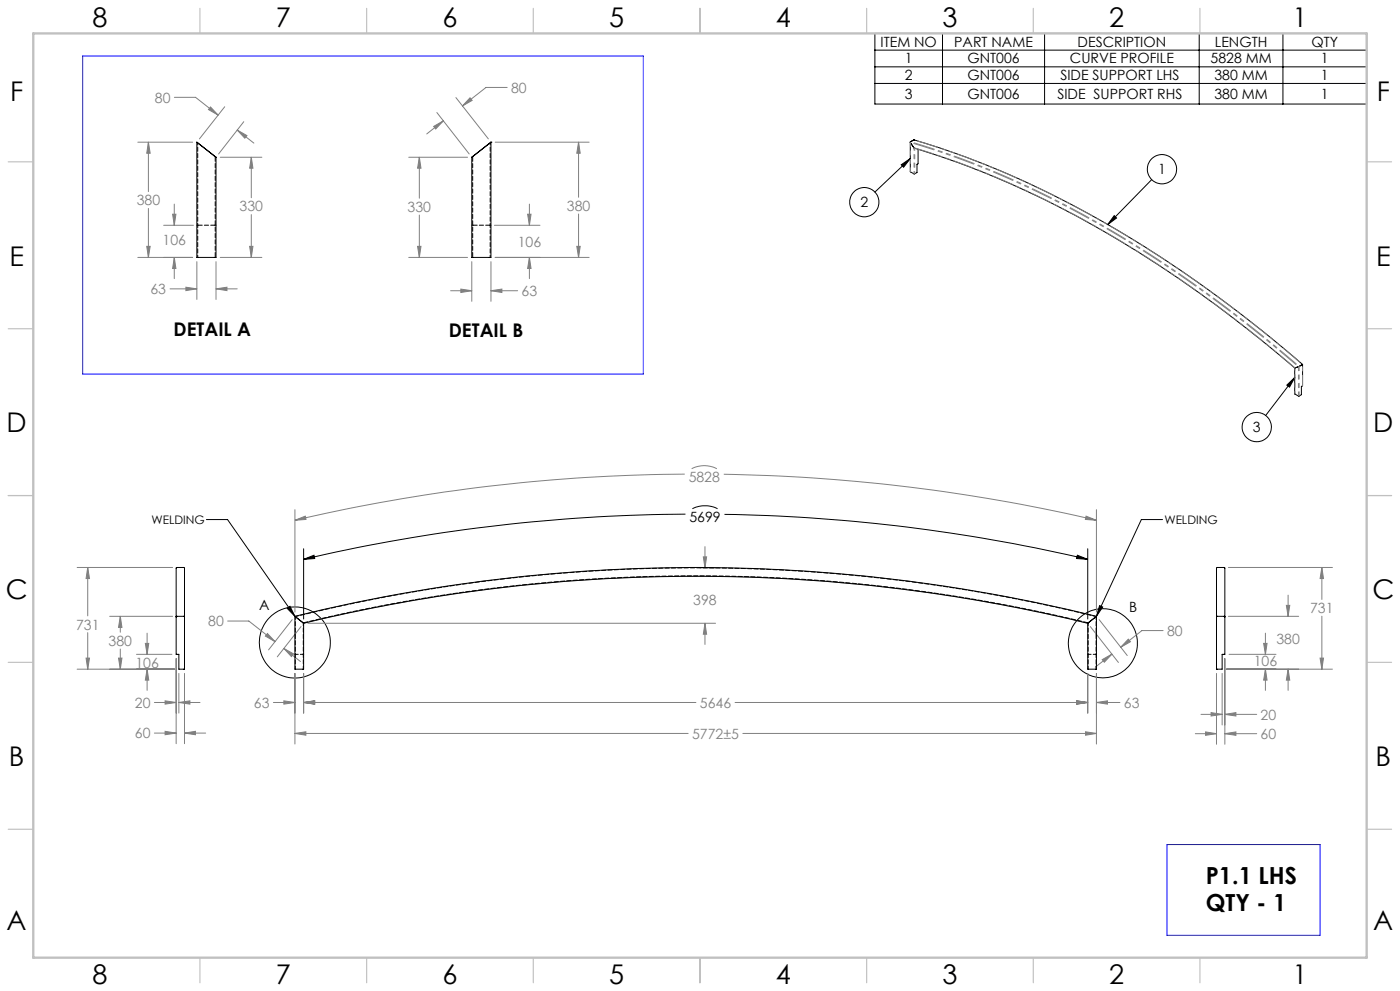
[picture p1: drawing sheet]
<svg xmlns="http://www.w3.org/2000/svg" width="420mm" height="297mm" viewBox="0 0 420 297" stroke-linecap="round" stroke-linejoin="round" font-family="sans-serif">
<g fill="none" stroke="#000" stroke-width=".3">
<path d="M262.5 10h147.5v21.2h-147.5zM262.5 15h147.5M282.8 10v21.2M313.4 10v21.2M359.8 10v21.2M384.9 10v21.2M262.5 20h147.5M262.5 25h147.5M270.4 49.4l2.7-1.9-2 2.6zM273.1 47.5l-10.6 10.1M345.5 53.8l-13.2 13.5M334.3 64.6l.7 .7-2.7 2z"/>
<path d="M386 115.4l2.4-2.3-1.5 2.9zM388.4 113.1l-8.7 11.4M61.9 155.7h6.4l20.2 29M205.6 154.1a518.3 518.3 0 0 0-114.5 13.5M207.7 152.5a8.5 8.5 0 0 1 7.6 0M217.3 154.2a512.1 512.1 0 0 1 109 13.4M348.8 155.7h-6.4l-13.5 29M91.1 164.5v21M91.1 167.6l3.1-1.2 .2 1zM323.2 166.4l3.1 1.2-3.3-.2zM326.3 164.5v21M86.1 182.3l.9-.6 1.5 3z"/>
<path d="M329.9 181.5l.9 .4-1.9 2.8z"/>
<circle cx="348.6" cy="50.7" r="4.4"/>
<circle cx="259.3" cy="60.6" r="4.4"/>
<circle cx="377" cy="128" r="4.4"/>
<circle cx="88.4" cy="192.6" r="10.7"/>
<circle cx="330.9" cy="192.8" r="10.4"/>
</g>
<g fill="none" stroke="#808080" stroke-width=".3">
<path d="M52.3 29.2h6.4l6.7 5.3M63.1 32.1l2.3 2.4-2.9-1.7zM67.4 32l-7.6 9.6M71.2 39l2.9 1.6-.7 .8zM71.2 39l5 3.9M73.1 36.5l-7.5 9.6M130.1 37.9l2.9-1.7-2.3 2.5zM131.1 33.7l9.7 12.4M133 36.2l-5 3.9M136.8 29.2l9.7 12.4M141 29.3l.6 .8-2.9 1.6zM152.2 26.2h-6.4l-7.1 5.5"/>
<path d="M41.3 42.6h16.5M44.5 42.6l.5 3.3h-1zM44.5 42.6v14.8M66.1 47.1h12.5M75.4 47.1l.5 3.3h-1zM75.4 47.1v12.2M122.6 47.1h17.7M125.8 47.1l.5 3.3h-1zM125.8 47.1v12.3M148.6 42.6h28.1M173.6 42.6l.5 3.3h-1.1zM173.6 42.6v16.5"/>
<path d="M41.3 77.1h16.5M44 73.8h1l-.5 3.3zM44.5 62.5v14.6M49.1 67.5h8.9M51.8 64.2h1l-.5 3.3zM52.3 77.1l.5 3.4h-1zM52.3 61.2v6.3M52.3 77.1v6.4M59.1 78.4v11.3M64.8 78.4v11.3M66.1 77.1h12.5M74.9 73.8h1l-.5 3.3z"/>
<path d="M75.4 64.3v12.8M122.6 77.1h17.7M125.3 73.8h1l-.5 3.3zM125.8 64.4v12.7M141.5 78.4v11.9M147.3 78.4v11.9M148.3 67.5h13.7M148.6 77.1h28.1M158.3 64.2h1l-.5 3.3zM158.8 77.1l.5 3.4h-1zM158.8 61.2v6.3M158.8 77.1v6.4"/>
<path d="M173 73.8h1.1l-.5 3.3zM173.6 64.1v13M51 86.6h8.1M55.8 86.1l3.3 .5-3.3 .5zM64.8 86.6l3.3-.5v1zM64.8 86.6h6.4M135.2 87.1h6.3M138.3 86.6l3.2 .5-3.2 .6zM147.3 87.1l3.3-.5v1.1zM147.3 87.1h8M88.5 155.9l3.1-1.2 .2 1zM88.5 152.7v30.7"/>
<path d="M205.4 142.1a526 526 0 0 0-116.9 13.8M207.5 140.5a8.2 8.2 0 0 1 7.6 0M217.1 142.1a529.5 529.5 0 0 1 111.8 13.8M325.8 154.7l3.1 1.2-3.3-.2zM328.9 152.7v30.7M23.1 170.1h28.7M26.3 170.1l.5 3.3h-1zM26.3 170.1v14.5M210 170.2h4.7M211 166.9h1l-.5 3.3zM211.5 163.8v6.4M368.5 170.1h31.2"/>
<path d="M386.4 178.4v6.3M396.6 170.1l.5 3.3h-1.1zM396.6 170.1v9.6M25.8 197.2h1l-.5 3.4zM26.3 189.6v11M32.9 184.7h18.9M35.6 197.2h1l-.5 3.4zM36.1 184.7l.5 3.3h-1zM36.1 184.7v4.8M36.1 194.5v6.1M41 196.1h10.6M43.6 192.8h1l-.5 3.3z"/>
<path d="M44.1 189.8v6.3M52.8 197.4v25.5M68.3 186.1h6.3l7.9 6.2M80.2 189.9l2.3 2.4-2.9-1.7zM85.2 194.3l2.9 1.7-.7 .8zM85.2 194.3l4.9 4M87.7 185.7l-7.1 9.1M90.3 187.8l-7.1 9M92.4 186.8h122.3M211.5 186.8l.5 3.3h-1zM211.5 186.8v6.3M327.1 187.8l8.4 10.7"/>
<path d="M329.7 185.7l8.5 10.8M330.7 197.7l2.9-1.7-2.3 2.5zM333.6 196l-5 4M338.5 191.6l.6 .7-2.9 1.7zM348.9 189h-6.3l-6.4 5M367.5 197.4v25.7M368.5 184.7h21.1M368.7 196.1h14.1M379.1 192.8h1l-.5 3.3zM379.6 189.8v6.3M385.9 181.4h1l-.5 3.3zM396 197.2h1.1l-.5 3.4z"/>
<path d="M396.6 184.7v15.9M23.1 200.6h29.3M44.1 200.6l.5 3.2h-1zM44.1 200.6v6.3M46.3 210.5h6.5M46.3 219.7h6.5M49.5 210l3.3 .5-3.3 .5zM49.5 219.2l3.3 .5-3.3 .5zM53.7 210.5l3.3-.5v1zM53.7 210.5h6.3M53.7 201.8v11.9M55.4 219.7l3.2-.5v1z"/>
<path d="M55.4 201.8v21.1M55.4 219.7h6.3M82 210.5h6.5M85.2 210l3.3 .5-3.3 .5zM88.5 219.8l3.3-.5v1zM88.5 201.8v21.2M88.5 219.8h117.9M91.1 210.5l3.3-.5v1zM91.1 201.8v11.9M91.1 210.5h117.7M220.5 210.5h105.8M222.8 219.8h106.1"/>
<path d="M323 210l3.3 .5-3.3 .5zM325.6 219.3l3.3 .5-3.3 .5zM326.3 201.8v11.9M328.9 210.5l3.3-.5v1zM328.9 201.8v21.2M328.9 210.5h7.1M358.6 219.9h6.3M360.3 214.1h6.3M361.7 219.4l3.2 .5-3.2 .5zM363.3 213.6l3.3 .5-3.3 .5zM364.9 201.8v21.3M366.6 201.8v15.5"/>
<path d="M367.5 214.1l3.3-.5v1zM367.5 219.9l3.3-.5v1zM367.5 214.1h9.5M367.5 219.9h9.5M367.9 200.6h31.8M379.6 200.6l.5 3.2h-1zM379.6 200.6v6.3M386.4 200.6l.5 3.2h-1zM386.4 200.6v6.3"/>
</g>
<path d="M91.1 186.8a498.3 498.3 0 0 1 235.2 0" fill="none" stroke="#c0c0c0" stroke-width=".3"/>
<g fill="none" stroke="#c0c0c0" stroke-width=".35">
<path d="M60 2.5v7.5M110 2.5v7.5M160 2.5v7.5M210 2.5v7.5M260 2.5v7.5M310 2.5v7.5M360 2.5v7.5M2.5 48.5h7.5M410 48.5h7.5M2.5 98.5h7.5M410 98.5h7.5M2.5 148.5h7.5"/>
<path d="M410 148.5h7.5M2.5 198.5h7.5M410 198.5h7.5M2.5 248.5h7.5M410 248.5h7.5M60 287v7.5M110 287v7.5M160 287v7.5M210 287v7.5M260 287v7.5M310 287v7.5M360 287v7.5"/>
</g>
<path d="M10 10h400v277h-400z" fill="none" stroke="#c0c0c0" stroke-width=".7"/>
<path d="M24.8 16.8h168.2v95.3h-168.2zM350.1 253.1h45.9v27.2h-45.9z" fill="none" stroke="#00f" stroke-width=".3"/>
<g fill="#000">
<path d="M334.3 64.6l.7 .7-2.7 2zM270.4 49.4l2.7-1.9-2 2.6zM386 115.4l2.4-2.3-1.5 2.9z"/>
<path d="M323.2 166.4l3.1 1.2-3.3-.2zM91.1 167.6l3.1-1.2 .2 1z"/>
<path d="M86.1 182.3l.9-.6 1.5 3zM329.9 181.5l.9 .4-1.9 2.8z"/>
</g>
<g fill="#808080">
<path d="M211.5 186.8l.5 3.3h-1zM211 166.9h1l-.5 3.3z"/>
<path d="M325.8 154.7l3.1 1.2-3.3-.2zM88.5 155.9l3.1-1.2 .2 1zM330.7 197.7l2.9-1.7-2.3 2.5zM338.5 191.6l.6 .7-2.9 1.7zM88.5 219.8l3.3-.5v1zM325.6 219.3l3.3 .5-3.3 .5zM91.1 210.5l3.3-.5v1zM323 210l3.3 .5-3.3 .5zM85.2 210l3.3 .5-3.3 .5zM91.1 210.5l3.3-.5v1zM328.9 210.5l3.3-.5v1zM323 210l3.3 .5-3.3 .5zM80.2 189.9l2.3 2.4-2.9-1.7zM85.2 194.3l2.9 1.7-.7 .8zM36.1 184.7l.5 3.3h-1zM35.6 197.2h1l-.5 3.4zM49.5 210l3.3 .5-3.3 .5zM53.7 210.5l3.3-.5v1zM49.5 219.2l3.3 .5-3.3 .5zM55.4 219.7l3.2-.5v1zM26.3 170.1l.5 3.3h-1zM25.8 197.2h1l-.5 3.4zM43.6 192.8h1l-.5 3.3zM44.1 200.6l.5 3.2h-1zM385.9 181.4h1l-.5 3.3zM386.4 200.6l.5 3.2h-1zM379.1 192.8h1l-.5 3.3zM379.6 200.6l.5 3.2h-1zM367.5 214.1l3.3-.5v1zM363.3 213.6l3.3 .5-3.3 .5zM361.7 219.4l3.2 .5-3.2 .5zM367.5 219.9l3.3-.5v1zM396.6 170.1l.5 3.3h-1.1zM396 197.2h1.1l-.5 3.4zM44.5 42.6l.5 3.3h-1zM44 73.8h1l-.5 3.3zM75.4 47.1l.5 3.3h-1zM74.9 73.8h1l-.5 3.3zM63.1 32.1l2.3 2.4-2.9-1.7zM71.2 39l2.9 1.6-.7 .8zM51.8 64.2h1l-.5 3.3zM52.3 77.1l.5 3.4h-1zM55.8 86.1l3.3 .5-3.3 .5zM64.8 86.6l3.3-.5v1zM125.3 73.8h1l-.5 3.3zM125.8 47.1l.5 3.3h-1zM173 73.8h1.1l-.5 3.3zM173.6 42.6l.5 3.3h-1.1zM130.1 37.9l2.9-1.7-2.3 2.5zM141 29.3l.6 .8-2.9 1.6zM158.3 64.2h1l-.5 3.3zM158.8 77.1l.5 3.4h-1zM147.3 87.1l3.3-.5v1.1zM138.3 86.6l3.2 .5-3.2 .6z"/>
</g>
<g fill="none" stroke="#000" stroke-width=".3">
<path d="M59.1 42.6l.4 .4M59.1 42.6v34.5h5.7v-30M59.5 43l4.8 3.7M64.3 46.7l.5 .4M142 46.7l-.5 .4M146.8 43l-4.8 3.7M147.3 42.6h.1M147.3 42.6v34.5h-5.8v-30M147.3 42.6l-.5 .4M273.1 42.6v8.9l1.1 .6 .9-.4v-2.5l.3-.2v-4.2M273.1 42.5l1.1-.6 3.1 1a296.2 296.2 0 0 1 82.9 42.3l16 12 14.6 12M273.1 42.8l1.1 1.6 3.6 1.1a295.5 295.5 0 0 1 81.5 42l14.8 11 14.3 11.8"/>
<path d="M273.1 42.5v.3M388.4 110.3h.1M389.5 109.9l-1.1 .4M389.7 109.8l-.2 .1M390.7 109.3l-1 .5M390.8 109.2v6.4l-.4 .2v2.5l-.7 .4-1.3-.7v-7.7M390.8 109.2l-.1 .1M52.8 184.9v-14.7l.2-.1h2.2l.2 .1v14.7M52.8 184.9v11.2h.9v4.5h1.7v-15.7M53.1 184.7l-.3 .2M53.1 184.7h2M55.1 184.7l.3 .2"/>
<path d="M88.5 184.7a500.9 500.9 0 0 1 240.4 0M88.5 184.7l.2 .2M88.5 184.7v15.9h2.6v-13.8l-.2-.2M88.7 184.9l2.2 1.7M90.9 186.6l.2 .2a498.4 498.4 0 0 1 235.2 0l.2-.2M328.7 184.9l-2.2 1.7M328.9 184.7v15.9h-2.6v-13.8l.2-.2M328.9 184.7l-.2 .2M364.9 184.9v-14.6l.2-.2 2.4 .1v14.7M364.9 184.9v15.7h1.7v-4.5h.9v-11.2M365.2 184.7l-.3 .2M365.2 184.7h2"/>
<path d="M367.2 184.7l.3 .2"/>
</g>
<path d="M88.6 184.8v15.7M91 186.7v13.8M326.4 200.5v-13.8M328.8 200.5v-15.7" fill="none" stroke="#000" stroke-width=".3" stroke-dasharray="1.3 .6" stroke-dashoffset=".4"/>
<g fill="none" stroke="#000" stroke-width=".3" stroke-dasharray="1.3 .6">
<path d="M147.3 42.6h.1M59.1 67.5h.2M59.6 67.5h-.3M64.6 67.5h.2M64.6 67.5h-.3M141.6 67.5h.2M142 67.5h-.2M147.1 67.5h.2M147.1 67.5h-.3M88.5 196.1h.1M88.7 196.1h-.1M91 196.1h.1"/>
<path d="M91 196.1h-.1M326.3 196.1h.1M326.5 196.1h-.1M328.8 196.1h.2M328.8 196.1h-.1"/>
</g>
<path d="M90.9 196.1h-2.2M328.7 196.1h-2.2" fill="none" stroke="#000" stroke-width=".3" stroke-dasharray="1.3 .6" stroke-dashoffset=".5"/>
<path d="M328.8 184.8a501.2 501.2 0 0 0-240.2 0" fill="none" stroke="#000" stroke-width=".3" stroke-dasharray="1.3 .6" stroke-dashoffset=".3"/>
<path d="M326.4 186.7a498.8 498.8 0 0 0-235.4 0" fill="none" stroke="#000" stroke-width=".3" stroke-dasharray="1.3 .6" stroke-dashoffset="-.1"/>
<path d="M273.1 42.7v8.8M389.5 118.7v-8.8M389.7 118.7v-8.9" fill="none" stroke="#808080" stroke-width=".3" stroke-dasharray="6.3 1.3 1.3 1.3 1.3 1.3" stroke-dashoffset="5.1"/>
<path d="M275.4 44.7v4.3M389.7 109.8h.1" fill="none" stroke="#808080" stroke-width=".3" stroke-dasharray="6.3 1.3 1.3 1.3 1.3 1.3"/>
<path d="M390.8 115.6v-6.4" fill="none" stroke="#808080" stroke-width=".3" stroke-dasharray="6.3 1.3 1.3 1.3 1.3 1.3" stroke-dashoffset="3.2"/>
<path d="M274.2 44.3v7.8M388.5 118.1v-7.8" fill="none" stroke="#808080" stroke-width=".3" stroke-dasharray="6.3 1.3 1.3 1.3 1.3 1.3" stroke-dashoffset="5.6"/>
<path d="M389.7 109.8l-9-7.6-9.1-7.2-9.1-6.8-9.3-6.5a287.5 287.5 0 0 0-80.1-39.2M390.8 109.2l-9.1-7.5-9.1-7.3-9.1-6.8-9.2-6.5a287.5 287.5 0 0 0-80.1-39.2" fill="none" stroke="#808080" stroke-width=".3" stroke-dasharray="6.3 1.3 1.3 1.3 1.3 1.3" stroke-dashoffset="-1.1"/>
<path d="M389.5 109.9l-9-7.6-9.1-7.2-9.1-6.8-10.5-7.4a285.8 285.8 0 0 0-78.7-38.2" fill="none" stroke="#808080" stroke-width=".3" stroke-dasharray="6.3 1.3 1.3 1.3 1.3 1.3" stroke-dashoffset="-1"/>
<path d="M388.5 110.3l-11.6-9.6-10.3-8-10.4-7.5-10.4-7a280.3 280.3 0 0 0-71.6-33.9" fill="none" stroke="#808080" stroke-width=".3" stroke-dasharray="6.3 1.3 1.3 1.3 1.3 1.3" stroke-dashoffset=".2"/>
<path d="M274.4 44.4v7.7" fill="none" stroke="#808080" stroke-width=".3" stroke-dasharray="6.3 1.3 1.3 1.3 1.3 1.3" stroke-dashoffset="5.7"/>
<path d="M59.3 42.8v34.3M147.1 77.1v-34.3" fill="none" stroke="#000" stroke-width=".3" stroke-dasharray="1.3 .6" stroke-dashoffset=".6"/>
<path d="M64.6 46.9v30.2M141.8 77.1v-30.2" fill="none" stroke="#000" stroke-width=".3" stroke-dasharray="1.3 .6" stroke-dashoffset="-.2"/>
<path d="M64.3 67.5h-4.7M146.8 67.5h-4.8" fill="none" stroke="#000" stroke-width=".3" stroke-dasharray="1.3 .6" stroke-dashoffset=".1"/>
<g font-size="8.1">
<text x="27.8" y="8">8</text>
<text x="82.8" y="8">7</text>
<text x="132.8" y="8">6</text>
<text x="182.8" y="8">5</text>
<text x="232.8" y="8">4</text>
<text x="282.8" y="8">3</text>
<text x="332.8" y="8">2</text>
<text x="387.8" y="8">1</text>
<text x="3" y="30.4">F</text>
<text x="413" y="30.4">F</text>
<text x="2.8" y="79.6">E</text>
<text x="412.8" y="79.6">E</text>
<text x="2" y="129.6">D</text>
<text x="412" y="129.6">D</text>
<text x="1.7" y="179.6">C</text>
<text x="411.7" y="179.6">C</text>
<text x="2.7" y="229.6">B</text>
<text x="412.7" y="229.6">B</text>
<text x="2" y="278.9">A</text>
<text x="412" y="278.9">A</text>
<text x="27.8" y="295">8</text>
<text x="82.8" y="295">7</text>
<text x="132.8" y="295">6</text>
<text x="182.8" y="295">5</text>
<text x="232.8" y="295">4</text>
<text x="282.8" y="295">3</text>
<text x="332.8" y="295">2</text>
<text x="387.8" y="295">1</text>
</g>
<g font-size="7.1">
<text x="361.7" y="264.9">P1.1 LHS</text>
<text x="361.7" y="272.9">QTY - 1</text>
</g>
<g font-size="5.6">
<text x="52.1" y="100.8">DETAIL A</text>
<text x="134.6" y="100.9">DETAIL B</text>
</g>
<g font-size="4.2">
<text x="264.2" y="14">ITEM NO</text>
<text x="286.3" y="14">PART NAME</text>
<text x="323.3" y="14">DESCRIPTION</text>
<text x="364.5" y="14">LENGTH</text>
<text x="393.4" y="14">QTY</text>
<text x="271.5" y="19">1</text>
<text x="290.2" y="19">GNT006</text>
<text x="321" y="19">CURVE PROFILE</text>
<text x="363.2" y="19">5828 MM</text>
<text x="396.3" y="19">1</text>
<text x="271.5" y="24">2</text>
<text x="271.5" y="29.6">3</text>
<text x="290.2" y="24">GNT006</text>
<text x="290.2" y="29.6">GNT006</text>
<text x="317.2" y="29.6">SIDE SUPPORT RHS</text>
<text x="318.1" y="24">SIDE SUPPORT LHS</text>
<text x="364.3" y="29.6">380 MM</text>
<text x="364.3" y="24">380 MM</text>
<text x="396.3" y="24">1</text>
<text x="396.3" y="29.6">1</text>
<text x="347.4" y="52.2">1</text>
<text x="258.1" y="62.1">2</text>
<text x="375.9" y="129.5">3</text>
<text x="206.8" y="156.3">5699</text>
<text x="77.8" y="182.7">A</text>
<text x="338.8" y="183.5">B</text>
</g>
<g font-size="4.2" fill="#808080">
<text x="153.3" y="27.8">80</text>
<text x="46.5" y="30.8">80</text>
<text x="41" y="61.5">380</text>
<text x="71.9" y="63.4">330</text>
<text x="122.3" y="63.5">330</text>
<text x="170.1" y="63.2">380</text>
<text x="48.8" y="73.6">106</text>
<text x="155.3" y="73.9">106</text>
<text x="45.2" y="88.2">63</text>
<text x="156.5" y="88.7">63</text>
<text x="206.6" y="144.3">5828</text>
<text x="208" y="181.2">398</text>
<text x="393" y="183.8">731</text>
<text x="22.8" y="188.7">731</text>
<text x="62.5" y="187.7">80</text>
<text x="350.1" y="190.6">80</text>
<text x="32.6" y="193.6">380</text>
<text x="382.9" y="192.9">380</text>
<text x="40.6" y="200.2">106</text>
<text x="376.1" y="199.6">106</text>
<text x="40.5" y="212.1">20</text>
<text x="76.2" y="212.1">63</text>
<text x="210" y="212.1">5646</text>
<text x="337.2" y="212.1">63</text>
<text x="378.2" y="215.7">20</text>
<text x="40.5" y="221.3">60</text>
<text x="207.6" y="221.4">5772±5</text>
<text x="378.2" y="221.5">60</text>
</g>
<g font-size="3.5">
<text x="45.4" y="157">WELDING</text>
<text x="349.3" y="157">WELDING</text>
</g>
</svg>
